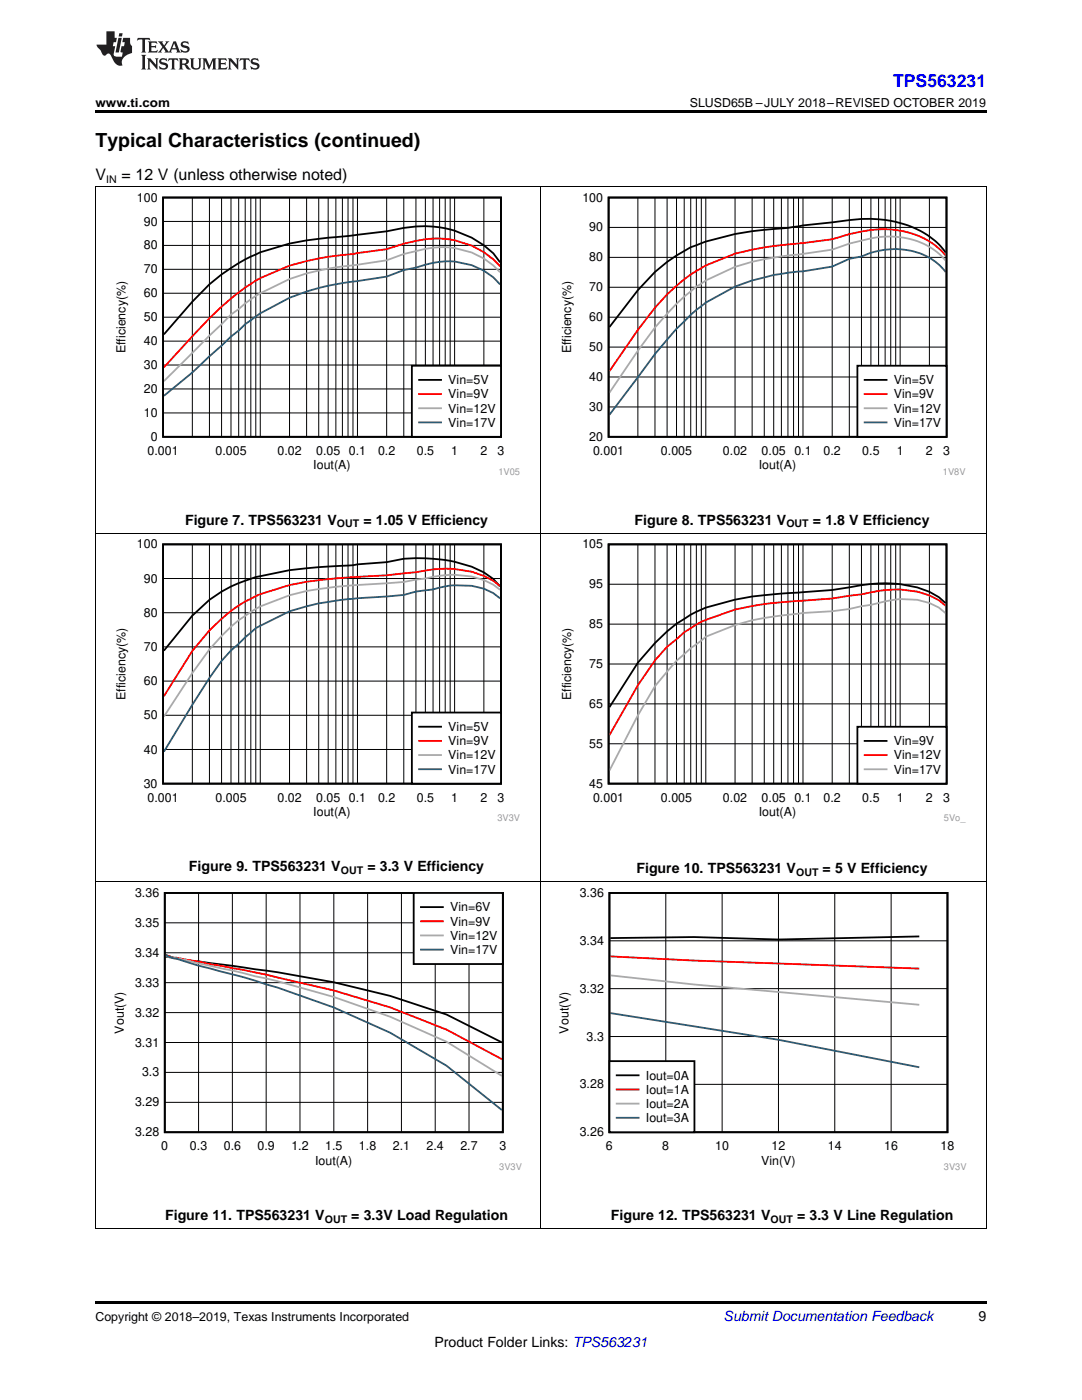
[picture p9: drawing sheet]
<svg xmlns="http://www.w3.org/2000/svg" width="216mm" height="279mm" viewBox="0 0 216 279" stroke-linecap="round" stroke-linejoin="round" font-family="sans-serif">
<path d="M19 259.7h177.8v.5h-177.8z" fill="#000"/>
<g fill="none" stroke="#000" stroke-width=".2">
<path d="M19.1 176v69.3M39.6 178.2v47.8M46.4 178.2v47.8M53.1 178.2v47.8M59.9 178.2v47.8M66.6 178.2v47.8M73.4 178.2v47.8M80.1 178.2v47.8M86.8 178.2v47.8M93.6 178.2v47.8M107.9 176v69.3M196.8 176v69.3"/>
<path d="M32.9 196.1h67.4M32.9 190.1h67.4M32.9 184.2h67.4M32.9 220h67.4M32.9 214h67.4M32.9 208.1h67.4M32.9 202.1h67.4M19 245.2h177.8"/>
</g>
<path d="M32.9 178.2h67.4v47.8h-67.4zM33.1 190.7v.2l4.3 .8 2.2 .2 11.3 1.5a172.2 172.2 0 0 1 38.2 9.1l11 5.5" fill="none" stroke="#000" stroke-width=".36"/>
<path d="M33.1 190.5l1.6 .6 4.9 .8 13.5 2.6 13.5 3.2 11.2 3.3 11.3 4.5 11 5.9" fill="none" stroke="#f00" stroke-width=".36"/>
<path d="M33.1 190.6l.5 .3 1.3 .3 11.5 2.5 4.5 1.1a157.5 157.5 0 0 1 38.2 13.1l11 6.8" fill="none" stroke="#aaa" stroke-width=".36"/>
<path d="M33.1 190.5v.2l1.6 .6 4.9 1.4 11.3 3a175.8 175.8 0 0 1 26.9 10.4l11.3 6.6 11 8.8" fill="none" stroke="#295c75" stroke-width=".36"/>
<path d="M82.5 178.2h17.8v14.2h-17.8z" fill-rule="evenodd" fill="#fff"/>
<path d="M82.5 178.2h17.8v14.2h-17.8zM121.6 178.2h67.5v47.8h-67.5zM84 181h4.4M183.4 186.9l-28.1 .6-16.8-.5-16.7 .2" fill="none" stroke="#000" stroke-width=".36"/>
<path d="M84 183.9h4.4M121.8 190.9l16.7 .8 44.9 1.6" fill="none" stroke="#f00" stroke-width=".36"/>
<path d="M84 186.7h4.4M121.8 194.7l16.7 1.8 44.9 4" fill="none" stroke="#aaa" stroke-width=".36"/>
<path d="M84 189.5h4.4M121.8 202.2l33.5 5.3 28.1 5.5" fill="none" stroke="#295c75" stroke-width=".36"/>
<path d="M132.9 178.2v47.8M144.1 178.2v47.8M155.3 178.2v47.8M166.6 178.2v47.8M177.8 178.2v47.8M121.6 197.3h67.5M121.6 187.8h67.5M121.6 216.4h67.5M121.6 206.9h67.5" fill="none" stroke="#000" stroke-width=".2"/>
<path d="M121.6 211.8h17v14.2h-17z" fill-rule="evenodd" fill="#fff"/>
<path d="M121.4 108.6h67.5v47.8h-67.5zM188.7 120.4a14.2 14.2 0 0 0-9.1-3.8l-3-.2a34.4 34.4 0 0 0-7.1 .8l-3.4 .5-5.9 .5a103.5 103.5 0 0 0-13.5 1.5l-5.9 1.6a32.5 32.5 0 0 0-13.5 11l-5.7 8.8M121.6 211.8h17v14.2h-17zM123.1 214.6h4.3" fill="none" stroke="#000" stroke-width=".36"/>
<path d="M188.7 120.9a13.5 13.5 0 0 0-10-3.3l-3.4 .3-3.4 .7-5.8 .8-5.9 .5a85 85 0 0 0-13.5 1.7l-6.8 2.5a24.3 24.3 0 0 0-4.9 3.5l-1.9 1.5-2.4 2.7-3.4 5-5.7 9.9M123.1 217.4h4.3" fill="none" stroke="#f00" stroke-width=".36"/>
<path d="M188.7 122.4a11.7 11.7 0 0 0-10-2.7l-9.2 1.8-3.4 .5-5.9 .3-4.3 .5a46.3 46.3 0 0 0-15.1 4.3l-.9 .7a39.2 39.2 0 0 0-12.6 15l-5.7 11M123.1 220.3h4.3" fill="none" stroke="#aaa" stroke-width=".36"/>
<path d="M123.1 223.1h4.3" fill="none" stroke="#295c75" stroke-width=".36"/>
<g fill="none" stroke="#000" stroke-width=".2">
<path d="M19.1 106.4v69.6M107.9 106.4v69.6M121.4 116.6h67.5M127.3 108.6v47.8M130.7 108.6v47.8M133.1 108.6v47.8M135 108.6v47.8M136.5 108.6v47.8M137.8 108.6v47.8M138.9 108.6v47.8M139.9 108.6v47.8M140.8 108.6v47.8"/>
<path d="M146.7 108.6v47.8M150.1 108.6v47.8M152.5 108.6v47.8M154.4 108.6v47.8M155.9 108.6v47.8M157.2 108.6v47.8M158.3 108.6v47.8M159.3 108.6v47.8M160.2 108.6v47.8M166.1 108.6v47.8M169.5 108.6v47.8M171.9 108.6v47.8"/>
<path d="M173.8 108.6v47.8M175.3 108.6v47.8M176.6 108.6v47.8M177.7 108.6v47.8M178.7 108.6v47.8M179.6 108.6v47.8M185.5 108.6v47.8M196.8 106.4v69.6M121.4 132.5h67.5M121.4 124.6h67.5M121.4 148.4h67.5M121.4 140.5h67.5"/>
<path d="M19 176h177.8"/>
</g>
<path d="M171.1 145h17.8v11.4h-17.8z" fill-rule="evenodd" fill="#fff"/>
<path d="M32.5 108.6h67.5v47.8h-67.5zM99.8 117a14.4 14.4 0 0 0-9.1-4.9l-3-.5a30.7 30.7 0 0 0-10.5 .6l-6.8 .6-4.9 .3a60.1 60.1 0 0 0-16.6 2.8 24.5 24.5 0 0 0-10.5 7l-5.7 7M171.1 145h17.8v11.4h-17.8zM172.5 147.9h4.4" fill="none" stroke="#000" stroke-width=".36"/>
<path d="M99.8 117a16.8 16.8 0 0 0-12.1-3.5l-2.8 .4a129.9 129.9 0 0 1-16.6 1.4l-2.8 .3a42.6 42.6 0 0 0-16.6 4.4 33.1 33.1 0 0 0-10.5 9.9l-5.7 9M172.5 150.7h4.4" fill="none" stroke="#f00" stroke-width=".36"/>
<path d="M99.8 117.7a15.3 15.3 0 0 0-12.1-2.8l-7.1 1.2-9.3 .6a70.7 70.7 0 0 0-13.5 2.1l-5.9 2.2-1.9 1.1a30.5 30.5 0 0 0-8.2 7.5l-3.4 4.7-5.7 8.7M172.5 153.5h4.4" fill="none" stroke="#aaa" stroke-width=".36"/>
<g fill="none" stroke="#000" stroke-width=".2">
<path d="M32.5 115.5h67.5M38.4 108.6v47.8M41.8 108.6v47.8M44.2 108.6v47.8M46.1 108.6v47.8M47.6 108.6v47.8M48.9 108.6v47.8M50 108.6v47.8M51 108.6v47.8M51.9 108.6v47.8M57.8 108.6v47.8M61.2 108.6v47.8"/>
<path d="M63.6 108.6v47.8M65.5 108.6v47.8M67 108.6v47.8M68.3 108.6v47.8M69.4 108.6v47.8M70.4 108.6v47.8M71.3 108.6v47.8M77.2 108.6v47.8M80.6 108.6v47.8M83 108.6v47.8M84.9 108.6v47.8M86.4 108.6v47.8"/>
<path d="M87.7 108.6v47.8M88.8 108.6v47.8M89.8 108.6v47.8M90.7 108.6v47.8M96.6 108.6v47.8M32.5 135.9h67.5M32.5 129.1h67.5M32.5 122.3h67.5M32.5 149.6h67.5M32.5 142.7h67.5"/>
</g>
<path d="M99.8 119.4a11.4 11.4 0 0 0-9.1-2.6l-1.9 .2a24.3 24.3 0 0 1-5.8 1.1l-2.4 .6-9.3 .7a61.3 61.3 0 0 0-13.5 2.6l-6.8 3.4-4.9 4.4-1.9 2.1-2.4 3.4-3.4 5.3-5.7 9.4" fill="none" stroke="#295c75" stroke-width=".36"/>
<path d="M82.2 142.2h17.8v14.2h-17.8z" fill-rule="evenodd" fill="#fff"/>
<path d="M32.5 39.4h67.5v47.8h-67.5zM99.8 52.4a16.5 16.5 0 0 0-10-6.6l-1-.2a24.7 24.7 0 0 0-11.6 .6l-11.7 1.2a44.6 44.6 0 0 0-16.6 4.4 40.1 40.1 0 0 0-10.5 8.4l-5.7 6.5M82.2 142.2h17.8v14.2h-17.8zM83.6 145h4.4" fill="none" stroke="#000" stroke-width=".36"/>
<path d="M99.8 53.1a17.2 17.2 0 0 0-16.8-5l-2.4 .5-3.4 1.1-5.9 .8a82.1 82.1 0 0 0-13.5 2.5l-5.9 2.5-1.9 1.2a56.9 56.9 0 0 0-11.6 10.4l-5.7 6.2M83.6 147.9h4.4" fill="none" stroke="#f00" stroke-width=".36"/>
<path d="M99.8 54.3a16.1 16.1 0 0 0-16.8-4.2l-2.4 .6-3.4 1.2-5.9 .9a55.6 55.6 0 0 0-13.5 2.9l-5.9 2.8a37.9 37.9 0 0 0-7.7 6.2l-11.5 11.4M83.6 150.7h4.4" fill="none" stroke="#aaa" stroke-width=".36"/>
<path d="M99.8 56.8a14.2 14.2 0 0 0-14.9-4l-1.9 .6-2.4 .5-3.4 1.3-5.9 .9a52.1 52.1 0 0 0-13.5 3.3l-5.9 3.1-3 2.2-10.5 9.6-5.7 4.7M83.6 153.5h4.4" fill="none" stroke="#295c75" stroke-width=".36"/>
<g fill="none" stroke="#000" stroke-width=".2">
<path d="M19.1 37.2v69.3M38.4 39.4v47.8M41.8 39.4v47.8M44.2 39.4v47.8M46.1 39.4v47.8M47.6 39.4v47.8M48.9 39.4v47.8M50 39.4v47.8M51 39.4v47.8M51.9 39.4v47.8M57.8 39.4v47.8M61.2 39.4v47.8"/>
<path d="M63.6 39.4v47.8M65.5 39.4v47.8M67 39.4v47.8M68.3 39.4v47.8M69.4 39.4v47.8M70.4 39.4v47.8M71.3 39.4v47.8M77.2 39.4v47.8M80.6 39.4v47.8M83 39.4v47.8M84.9 39.4v47.8M86.4 39.4v47.8"/>
<path d="M87.7 39.4v47.8M88.8 39.4v47.8M89.8 39.4v47.8M90.7 39.4v47.8M96.6 39.4v47.8M107.9 37.2v69.3M196.8 37.2v69.3M32.5 58.5h67.5M32.5 53.7h67.5M32.5 49h67.5M32.5 44.2h67.5M32.5 77.6h67.5"/>
<path d="M32.5 72.8h67.5M32.5 68.1h67.5M32.5 63.3h67.5M32.5 82.4h67.5M19 106.4h177.8"/>
</g>
<path d="M82.2 73h17.8v14.2h-17.8z" fill-rule="evenodd" fill="#fff"/>
<path d="M121.4 39.4h67.5v47.8h-67.5zM188.7 50.4a16.5 16.5 0 0 0-11-6.3 26.7 26.7 0 0 0-8.2-.2l-9.3 1.1-3 .5-2.8 .2a52.9 52.9 0 0 0-16.6 3.6 33.1 33.1 0 0 0-10.5 8.6l-5.7 7.4M82.2 73h17.8v14.2h-17.8zM83.6 75.8h4.4" fill="none" stroke="#000" stroke-width=".36"/>
<path d="M188.7 51a15.1 15.1 0 0 0-11-5.2 28.4 28.4 0 0 0-11.6 2l-5.9 .7a81.7 81.7 0 0 0-13.5 2.1l-5.9 2.4-.9 .5a31 31 0 0 0-9.2 7.9l-3.4 4.4-5.7 8.3M83.6 78.6h4.4" fill="none" stroke="#f00" stroke-width=".36"/>
<path d="M188.7 52a14.2 14.2 0 0 0-12.1-4.8 34.3 34.3 0 0 0-10.5 2.6l-5.9 .9a65.4 65.4 0 0 0-13.5 2.6l-5.9 2.7a42.8 42.8 0 0 0-10.1 9.4l-3.4 4.6-5.7 8.4M83.6 81.5h4.4" fill="none" stroke="#aaa" stroke-width=".36"/>
<path d="M188.7 54.3a12.3 12.3 0 0 0-11-4.6 15.9 15.9 0 0 0-5.8 1.5l-2.4 .5-3.4 1.5-5.9 1a46.9 46.9 0 0 0-13.5 3l-5.9 3.2a64.3 64.3 0 0 0-13.5 14.9l-5.7 7.5M83.6 84.3h4.4" fill="none" stroke="#295c75" stroke-width=".36"/>
<g fill="none" stroke="#000" stroke-width=".2">
<path d="M127.3 39.4v47.8M130.7 39.4v47.8M133.1 39.4v47.8M135 39.4v47.8M136.5 39.4v47.8M137.8 39.4v47.8M138.9 39.4v47.8M139.9 39.4v47.8M140.8 39.4v47.8M146.7 39.4v47.8M150.1 39.4v47.8M152.5 39.4v47.8"/>
<path d="M154.4 39.4v47.8M155.9 39.4v47.8M157.2 39.4v47.8M158.3 39.4v47.8M159.3 39.4v47.8M160.2 39.4v47.8M166.1 39.4v47.8M169.5 39.4v47.8M171.9 39.4v47.8M173.8 39.4v47.8M175.3 39.4v47.8M176.6 39.4v47.8"/>
<path d="M177.7 39.4v47.8M178.7 39.4v47.8M179.6 39.4v47.8M185.5 39.4v47.8M121.4 57.3h67.5M121.4 51.4h67.5M121.4 45.4h67.5M121.4 75.2h67.5M121.4 69.3h67.5M121.4 63.3h67.5M121.4 81.2h67.5"/>
</g>
<path d="M171.1 73h17.8v14.2h-17.8z" fill-rule="evenodd" fill="#fff"/>
<path d="M171.1 73h17.8v14.2h-17.8zM172.5 75.8h4.4" fill="none" stroke="#000" stroke-width=".36"/>
<path d="M172.5 78.6h4.4" fill="none" stroke="#f00" stroke-width=".36"/>
<path d="M172.5 81.5h4.4" fill="none" stroke="#aaa" stroke-width=".36"/>
<path d="M172.5 84.3h4.4" fill="none" stroke="#295c75" stroke-width=".36"/>
<path d="M19 37.2h177.8" fill="none" stroke="#000" stroke-width=".2"/>
<path d="M19 22h177.8v.5h-177.8z" fill="#000"/>
<g fill="#231f20">
<path d="M27.5 7.6l-.1 .5 .4-.2h.6v.1v2.1l-.2 .4h1l-.3-.4v-2.1l.1-.1h.5l.5 .2-.2-.5zM29.5 8.3l.2 .3v1.5l-.2 .4h1.8l.2-.6a1.04 1.04 0 0 1-1.3 .2v-.7h.6l.3 .2v-.6l-.3 .2h-.6v-.6l.8-.1 .4 .3-.2-.5zM31.5 8.3l.9 1.1-.9 1.1h.8l-.2-.2 .5-.7 .4 .7-.2 .2h1.5l-.1-.2 .1-.4h.9l.1 .4-.2 .2h1l-.3-.3-.7-1.9h-.5l-.9 2-.8-1 .9-1h-.8l.1 .3-.3 .5-.4-.6 .2-.2zM34.7 8.6l.4 1h-.7zM36.3 8.4a.63 .63 0 0 0-.2 .7 .63 .63 0 0 0 .6 .4l.6 .2 .1 .2a.75 .75 0 0 1-.7 .4 .75 .75 0 0 1-.6-.5l.1 .7 .1-.1a1.11 1.11 0 0 0 1.5-.6 1.13 1.13 0 0 0-1.2-.8l-.1-.4a1.04 1.04 0 0 1 1.2 .2l-.2-.5-.1 .1-.5-.2zM28.2 10.9l.2 .4v2.2l-.2 .4h1l-.3-.4v-2.2l.3-.4zM29.3 11.6l.3 .4v1.5l-.3 .4h.8l-.2-.4v-1.3l1.5 1.7v-1.9l.2-.4h-.7l.2 .4v.9l-1.1-1.3zM32 11.8a.62 .62 0 0 0-.2 .7 .62 .62 0 0 0 .6 .4l.6 .1 .1 .3a.76 .76 0 0 1-.7 .3 .76 .76 0 0 1-.6-.4l.1 .7 .1-.1a1.11 1.11 0 0 0 1.5-.6 1.13 1.13 0 0 0-1.2-.8l-.1-.4a1.04 1.04 0 0 1 1.2 .2l-.2-.6-.1 .1-.5-.1zM33.7 11.6l-.2 .6a.61 .61 0 0 1 .8-.3v1.6l-.2 .4h.9l-.2-.4v-1.6a.63 .63 0 0 1 .8 .3l-.2-.6zM35.6 11.6l.3 .4v1.5l-.3 .4h1l-.2-.2v-.8l.5 .2a.76 .76 0 0 0 1.2 .7l-1-1a.58 .58 0 0 0 .6-.5 .58 .58 0 0 0-.5-.6zM36.4 11.9h.1a.45 .45 0 0 1 .5 .1 .45 .45 0 0 1 .1 .5l-.7 .2zM37.9 11.6l.2 .2a2.17 2.17 0 0 0 .3 1.9 .99 .99 0 0 0 1.6-.6v-1.1l.2-.4h-.7l.2 .2a1.92 1.92 0 0 1-.2 1.8 .6 .6 0 0 1-.9-.5v-1.1l.2-.4zM40.4 11.6l.2 .4v1.5l-.2 .4h.7l-.2-.4v-1.4l.8 1.8 .8-1.8v1.4l-.2 .4h.9l-.2-.4v-1.5l.2-.4h-.8l-.6 1.5-.6-1.5zM43.4 11.6l.2 .4v1.5l-.2 .4h1.8l.2-.6a1.04 1.04 0 0 1-1.3 .1v-.6h.5l.4 .2v-.6l-.4 .2h-.5v-.7h.8l.3 .3-.1-.6zM45.5 11.6l.2 .4v1.5l-.2 .4h.7l-.2-.4v-1.3l1.5 1.7v-1.9l.2-.4h-.7l.2 .4v.9l-1.1-1.3zM47.9 11.6l-.1 .6a.61 .61 0 0 1 .8-.3v1.6l-.3 .4h1l-.3-.4 .1-1.6a.63 .63 0 0 1 .7 .3l-.1-.6zM50.2 11.8a.62 .62 0 0 0-.2 .7 .62 .62 0 0 0 .6 .4l.6 .1 .2 .3a.76 .76 0 0 1-.8 .3 .76 .76 0 0 1-.6-.4l.1 .7 .2-.1a1.11 1.11 0 0 0 1.5-.6 1.13 1.13 0 0 0-1.3-.8l-.1-.4a1.04 1.04 0 0 1 1.2 .2l-.1-.6-.2 .1-.5-.1z"/>
<path d="M21.2 6.3v2.6h-1.9l.1 .4 .7 .9a.91 .91 0 0 0 1 .8 .56 .56 0 0 1 .5-.3 .56 .56 0 0 1 .5 .3l.4 .8a1.53 1.53 0 0 0 1.9 1.2 1.54 1.54 0 0 1 1-2.1l.9-.3v-1.4a1.52 1.52 0 0 1-.3-1.6h-1.4l-.2 .8h.5l-.2 .8h-.4l-.2 1v.2l.4 .1-.2 .8a1.93 1.93 0 0 1-1.6-.3l.3-1.8h-.5l.2-.8h.4l.2-.8h-.4v-1.3zM23.6 7.6l-.6 2.9h.7l.6-2.9zM23.8 6.6l-.1 .7h.6l.2-.7z"/>
</g>
<text font-size="3.9" x="19" y="29.3">Typical Characteristics (continued)</text>
<text font-size="3.5" fill="#00f" x="178.2" y="17.3">TPS563231</text>
<g font-size="3.2">
<text x="19" y="36">V</text>
<text x="24.2" y="36">= 12 V (unless otherwise noted)</text>
</g>
<g font-size="2.8">
<text x="36.9" y="104.7">Figure 7. TPS563231 V</text>
<text x="72.5" y="104.7">= 1.05 V Efficiency</text>
<text x="126.6" y="104.7">Figure 8. TPS563231 V</text>
<text x="162.2" y="104.7">= 1.8 V Efficiency</text>
<text x="37.7" y="173.9">Figure 9. TPS563231 V</text>
<text x="73.3" y="173.9">= 3.3 V Efficiency</text>
<text x="127" y="174.3">Figure 10. TPS563231 V</text>
<text x="164.1" y="174.3">= 5 V Efficiency</text>
<text x="32.9" y="243.5">Figure 11. TPS563231 V</text>
<text x="70.1" y="243.5">= 3.3V Load Regulation</text>
<text x="121.9" y="243.5">Figure 12. TPS563231 V</text>
<text x="159" y="243.5">= 3.3 V Line Regulation</text>
<text x="195.3" y="263.6">9</text>
<text x="86.7" y="268.9">Product Folder Links: TPS563231</text>
</g>
<text font-size="2.8" fill="#0000c8" x="144.4" y="263.6">Submit Documentation Feedback</text>
<g font-size="2.5">
<text x="19" y="21.4">www.ti.com</text>
<text x="137.7" y="21.4">SLUSD65B –JULY 2018–REVISED OCTOBER 2019</text>
<text x="27.3" y="40.2">100</text>
<text x="116.2" y="40.2">100</text>
<text x="28.7" y="45">90</text>
<text x="117.6" y="46.2">90</text>
<text x="28.7" y="49.8">80</text>
<text x="117.6" y="52.2">80</text>
<text x="28.7" y="59.3">60</text>
<text x="28.7" y="54.6">70</text>
<text x="117.6" y="58.1">70</text>
<text x="28.7" y="64.1">50</text>
<text x="117.6" y="64.1">60</text>
<text x="25" y="70.5" transform="rotate(-90 25 70.5)">Efficiency(%)</text>
<text x="28.7" y="68.9">40</text>
<text x="113.9" y="70.5" transform="rotate(-90 113.9 70.5)">Efficiency(%)</text>
<text x="117.6" y="70.1">50</text>
<text x="28.7" y="73.7">30</text>
<text x="89.5" y="76.7">Vin=5V</text>
<text x="117.6" y="76">40</text>
<text x="178.4" y="76.7">Vin=5V</text>
<text x="28.7" y="83.2">10</text>
<text x="28.7" y="78.4">20</text>
<text x="89.5" y="79.5">Vin=9V</text>
<text x="89.5" y="82.3">Vin=12V</text>
<text x="117.6" y="82">30</text>
<text x="178.4" y="79.5">Vin=9V</text>
<text x="178.4" y="82.3">Vin=12V</text>
<text x="30.1" y="88">0</text>
<text x="89.5" y="85.2">Vin=17V</text>
<text x="117.6" y="88">20</text>
<text x="178.4" y="85.2">Vin=17V</text>
<text x="29.4" y="90.8">0.001</text>
<text x="43" y="90.8">0.005</text>
<text x="55.4" y="90.8">0.02</text>
<text x="62.5" y="93.6">Iout(A)</text>
<text x="63.1" y="90.8">0.05</text>
<text x="69.6" y="90.8">0.1</text>
<text x="75.4" y="90.8">0.2</text>
<text x="83.2" y="90.8">0.5</text>
<text x="90" y="90.8">1</text>
<text x="95.9" y="90.8">2</text>
<text x="99.3" y="90.8">3</text>
<text x="118.3" y="90.8">0.001</text>
<text x="131.9" y="90.8">0.005</text>
<text x="144.3" y="90.8">0.02</text>
<text x="151.4" y="93.6">Iout(A)</text>
<text x="152" y="90.8">0.05</text>
<text x="158.5" y="90.8">0.1</text>
<text x="164.3" y="90.8">0.2</text>
<text x="172.1" y="90.8">0.5</text>
<text x="178.9" y="90.8">1</text>
<text x="184.8" y="90.8">2</text>
<text x="188.2" y="90.8">3</text>
<text x="27.3" y="109.5">100</text>
<text x="116.2" y="109.5">105</text>
<text x="28.7" y="116.3">90</text>
<text x="117.6" y="117.4">95</text>
<text x="28.7" y="123.1">80</text>
<text x="117.6" y="125.4">85</text>
<text x="28.7" y="129.9">70</text>
<text x="28.7" y="136.7">60</text>
<text x="117.6" y="133.3">75</text>
<text x="25" y="139.7" transform="rotate(-90 25 139.7)">Efficiency(%)</text>
<text x="28.7" y="143.6">50</text>
<text x="113.9" y="139.7" transform="rotate(-90 113.9 139.7)">Efficiency(%)</text>
<text x="117.6" y="141.3">65</text>
<text x="89.5" y="145.9">Vin=5V</text>
<text x="89.5" y="148.7">Vin=9V</text>
<text x="117.6" y="149.2">55</text>
<text x="178.4" y="148.7">Vin=9V</text>
<text x="28.7" y="150.4">40</text>
<text x="89.5" y="151.6">Vin=12V</text>
<text x="89.5" y="154.4">Vin=17V</text>
<text x="178.4" y="151.6">Vin=12V</text>
<text x="178.4" y="154.4">Vin=17V</text>
<text x="28.7" y="157.2">30</text>
<text x="29.4" y="160">0.001</text>
<text x="43" y="160">0.005</text>
<text x="55.4" y="160">0.02</text>
<text x="63.1" y="160">0.05</text>
<text x="69.6" y="160">0.1</text>
<text x="75.4" y="160">0.2</text>
<text x="83.2" y="160">0.5</text>
<text x="90" y="160">1</text>
<text x="95.9" y="160">2</text>
<text x="99.3" y="160">3</text>
<text x="117.6" y="157.2">45</text>
<text x="118.3" y="160">0.001</text>
<text x="131.9" y="160">0.005</text>
<text x="144.3" y="160">0.02</text>
<text x="152" y="160">0.05</text>
<text x="158.5" y="160">0.1</text>
<text x="164.3" y="160">0.2</text>
<text x="172.1" y="160">0.5</text>
<text x="178.9" y="160">1</text>
<text x="184.8" y="160">2</text>
<text x="188.2" y="160">3</text>
<text x="62.5" y="162.9">Iout(A)</text>
<text x="151.4" y="162.9">Iout(A)</text>
<text x="26.9" y="179">3.36</text>
<text x="115.7" y="179">3.36</text>
<text x="26.9" y="185">3.35</text>
<text x="89.8" y="181.9">Vin=6V</text>
<text x="89.8" y="184.7">Vin=9V</text>
<text x="26.9" y="191">3.34</text>
<text x="89.8" y="187.6">Vin=12V</text>
<text x="89.8" y="190.4">Vin=17V</text>
<text x="115.7" y="188.6">3.34</text>
<text x="26.9" y="196.9">3.33</text>
<text x="26.9" y="202.9">3.32</text>
<text x="115.7" y="198.1">3.32</text>
<text x="24.7" y="206.3" transform="rotate(-90 24.7 206.3)">Vout(V)</text>
<text x="26.9" y="208.9">3.31</text>
<text x="113.4" y="206.3" transform="rotate(-90 113.4 206.3)">Vout(V)</text>
<text x="117.1" y="207.7">3.3</text>
<text x="28.3" y="214.8">3.3</text>
<text x="128.9" y="215.5">Iout=0A</text>
<text x="26.9" y="220.8">3.29</text>
<text x="115.7" y="217.2">3.28</text>
<text x="128.9" y="218.3">Iout=1A</text>
<text x="128.9" y="221.1">Iout=2A</text>
<text x="26.9" y="226.8">3.28</text>
<text x="115.7" y="226.8">3.26</text>
<text x="128.9" y="224">Iout=3A</text>
<text x="32.2" y="229.6">0</text>
<text x="37.9" y="229.6">0.3</text>
<text x="44.6" y="229.6">0.6</text>
<text x="51.4" y="229.6">0.9</text>
<text x="58.1" y="229.6">1.2</text>
<text x="62.9" y="232.4">Iout(A)</text>
<text x="64.9" y="229.6">1.5</text>
<text x="71.6" y="229.6">1.8</text>
<text x="78.4" y="229.6">2.1</text>
<text x="85.1" y="229.6">2.4</text>
<text x="91.9" y="229.6">2.7</text>
<text x="99.6" y="229.6">3</text>
<text x="120.9" y="229.6">6</text>
<text x="132.2" y="229.6">8</text>
<text x="142.7" y="229.6">10</text>
<text x="151.9" y="232.4">Vin(V)</text>
<text x="154" y="229.6">12</text>
<text x="165.2" y="229.6">14</text>
<text x="176.4" y="229.6">16</text>
<text x="187.7" y="229.6">18</text>
<text x="19" y="263.6">Copyright © 2018–2019, Texas Instruments Incorporated</text>
</g>
<g font-size="2.1">
<text x="21.2" y="36.6">IN</text>
<text x="67.2" y="105.3">OUT</text>
<text x="156.9" y="105.3">OUT</text>
<text x="68" y="174.5">OUT</text>
<text x="158.9" y="174.8">OUT</text>
<text x="64.8" y="244.1">OUT</text>
<text x="153.7" y="244.1">OUT</text>
</g>
<g font-size="1.9" fill="#999">
<text x="99.5" y="94.7">1V05</text>
<text x="188.2" y="94.7">1V8V</text>
<text x="99.3" y="163.9">3V3V</text>
<text x="188.4" y="163.9">5Vo_</text>
<text x="99.6" y="233.5">3V3V</text>
<text x="188.3" y="233.5">3V3V</text>
</g>
</svg>
